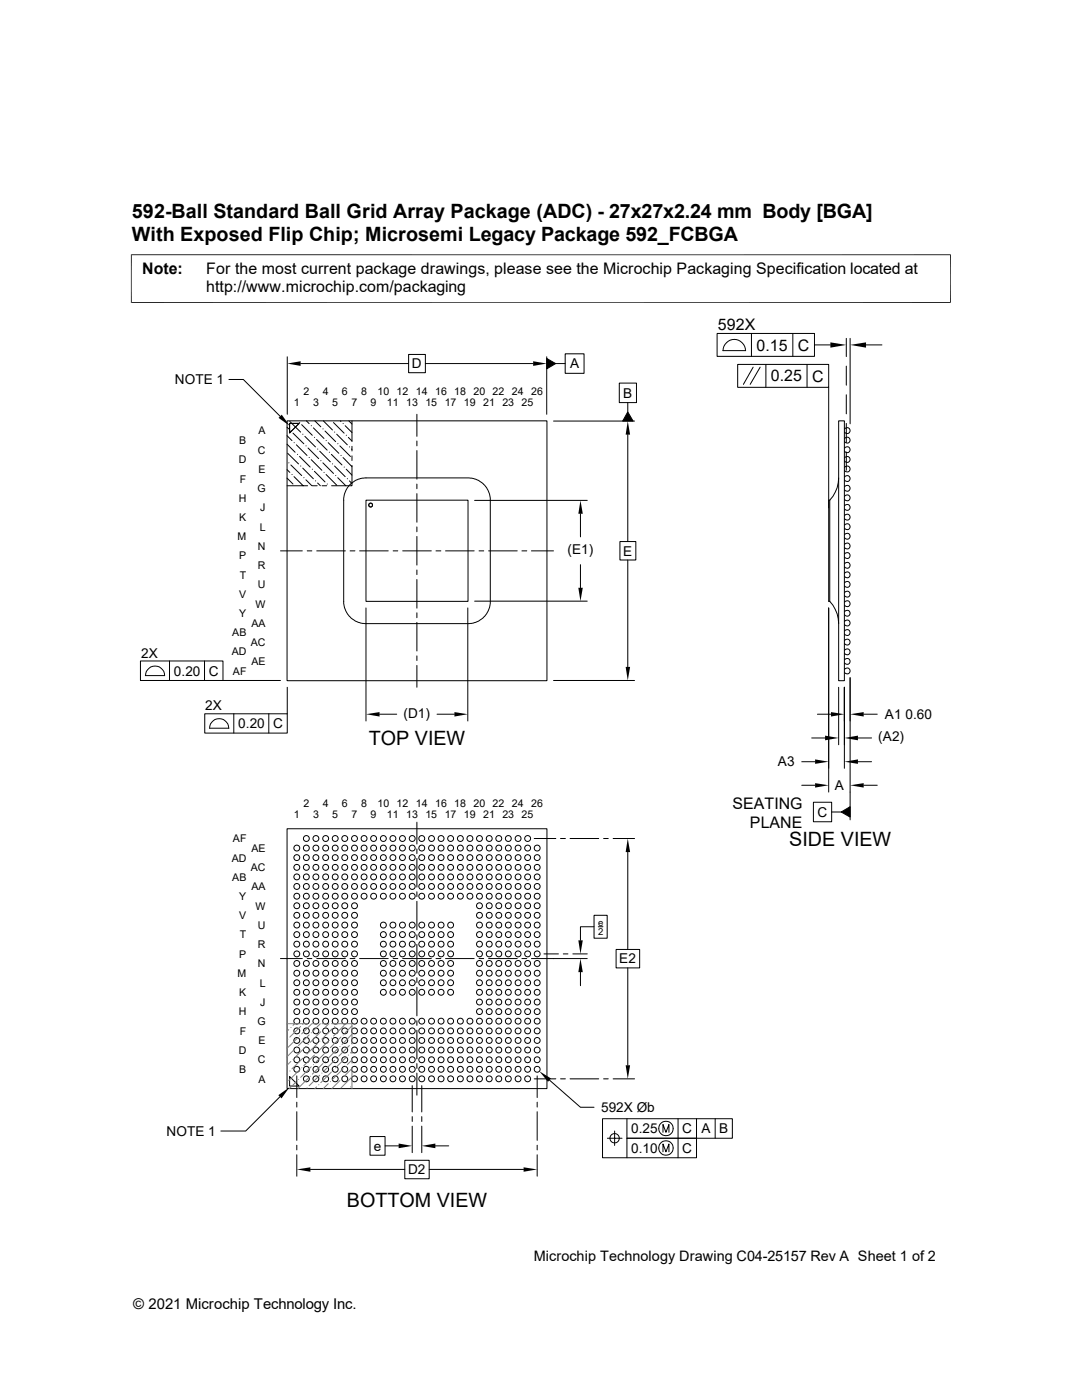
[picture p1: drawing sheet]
<svg xmlns="http://www.w3.org/2000/svg" width="216mm" height="279mm" viewBox="0 0 216 279" stroke-linecap="round" stroke-linejoin="round" font-family="sans-serif">
<g fill="none" stroke="#000" stroke-width=".2">
<path d="M26.1 50.8h163.6M26.2 50.8v9.7M189.7 50.8v9.7M26.1 60.4h163.6M45.7 75.7h2.9l7.3 7.4M57.3 71.2v11.5M60 72.6h21.5M81.5 70.7h3.4v3.7h-3.4zM84.9 72.6h21.5M109.1 71.5l1.8 1.1-1.8 1zM109.1 71.2v11.5M110.9 72.6h1.9"/>
<path d="M112.8 70.6h3.7v3.9h-3.7zM123.6 76.5h3.4v3.8h-3.4zM143.1 66.5h19.4v4.6h-19.4zM144.2 70h4.6M144.3 70a2.24 2.24 0 0 1 2.2-2.3 2.24 2.24 0 0 1 2.3 2.3M147.2 72.7h18.2v4.6h-18.2zM149.9 66.5v4.6M150.3 73.3l-2 3.4M151.7 73.3l-2 3.4M152.8 72.7v4.6M158.2 66.5v4.6M161 72.7v4.6"/>
<path d="M162.5 68.8h3.2M165.4 77.3v24M168.9 67.5v3.7M168.9 73.1v3.8M168.9 78.8v3.8M169.6 67.5v17.1M172.8 68.8h3.2M57.3 84h51.8v51.8h-51.8zM57.3 95.4l1.2 1.2M57.3 93.7l.5 .6M57.3 88.6l1.6 1.7M57.3 87l1 .9"/>
<path d="M57.3 85.3l.3 .3M57.3 96.9h4.1M57.4 90.5l2.2 2.1M57.6 92.4h.1M57.8 84.5h1.9l-1.9 1.9zM57.8 84.1l2.2 2.1M58 92.8l2.2 2.1M58 86h.1M58.3 94.7h.1M58.5 86.4l2.1 2.2M58.7 95.1l1.8 1.8M58.7 88.3h.1"/>
<path d="M59.1 88.8l2.2 2.1M59.4 90.7h.1M59.8 91.1l2.1 2.1M59.8 84.3h.1M60 93h.1M60.2 84.8l2.1 2.1M60.4 93.4l2.1 2.1M60.4 86.7h.1M60.6 95.3h.1M60.8 87.1l2.1 2.1M61 95.8l1.2 1.1M61 89h.1"/>
<path d="M61.1 84l.6 .5M61.5 89.4l2.1 2.1M61.7 91.3h.1M62.1 91.7l2.1 2.2M62.1 85h.1M62.3 93.6h.1M62.4 96.9h.9M62.5 85.4l2.1 2.1M62.7 94.1l2.2 2.1M62.7 87.3h.1M62.8 84l1.2 1.2M62.9 96h.1"/>
<path d="M63.2 87.7l2.1 2.1M63.4 96.4l.5 .5M63.4 89.6h.1M63.8 90l2.1 2.2M64 91.9h.1M64.3 96.9h.9M64.4 92.4l2.1 2.1M64.4 85.6h.1M64.5 84l1.8 1.8M64.6 94.3h.1M64.9 86l2.1 2.1M65.1 94.7l2.1 2.1"/>
<path d="M65.1 87.9h.1M65.3 96.6h.1M65.5 88.3l2.1 2.2M65.7 90.3h.1M66.1 90.7l2.1 2.1M66.3 92.6h.1M66.5 84.3l2.2 2.1M66.8 93l2.1 2.1M66.8 86.2h.1M67 94.9h.1M67.2 86.7l2.1 2.1M67.4 95.3l1.6 1.6"/>
<path d="M67.4 88.6h.1M67.8 89l2.1 2.1M67.9 84l.1 .1M68 90.9h.1M68.5 91.3l1.7 1.8M68.5 84.5h.1M68.7 93.2h.1M68.9 85l1.3 1.3M69.1 93.6l1.1 1.2M69.1 86.9h.1M69.3 95.5h.1M69.5 87.3l.7 .7"/>
<path d="M69.6 84l.6 .6M69.7 96.8a4.5 4.5 0 0 1 3.3-1.4h20.4a4.4 4.4 0 0 1 4.4 4.4v20.2a4.5 4.5 0 0 1-4.4 4.5h-20.4a4.4 4.4 0 0 1-4.4-4.5v-20.6l.4-1.5zM69.7 96l.5 .5M69.7 89.2h.1M70.1 89.6l.1 .1M70.2 92.9v4h-4M70.2 84v4.1M70.2 89.1v.9M70.2 91v.9M73 99.8h20.4v20.2h-20.4zM83.2 82.7v4.4M83.2 88v1"/>
<path d="M83.2 89.9v5.7M83.2 96.6v.9M83.2 98.5v5.7M94.7 99.9h22.5M110.4 84h16.2M125.3 82.2l1 1.8h-2.1zM125.3 80.3v1.9M125.3 86.7v21.4M165.6 99.8h-.2v20.2h.2M165.6 99.8v20.2M167.3 84h1.2v51.8h-1.2zM167.3 95.4a6.4 6.4 0 0 1-1.7 4.4"/>
<path d="M168.5 85.6a.59 .59 0 0 1 .9-.1 .59 .59 0 0 1 0 .9 .59 .59 0 0 1-.9-.2M168.5 87.5a.59 .59 0 0 1 .9-.1 .59 .59 0 0 1 0 .9 .59 .59 0 0 1-.9-.2M168.5 89.5a.59 .59 0 0 1 .9-.2 .59 .59 0 0 1 0 .9 .59 .59 0 0 1-.9-.2M168.5 91.4a.59 .59 0 0 1 .9-.2 .59 .59 0 0 1 0 .9 .59 .59 0 0 1-.9-.1M168.5 93.3a.59 .59 0 0 1 .9-.2 .59 .59 0 0 1 0 1 .59 .59 0 0 1-.9-.2M168.5 95.2a.59 .59 0 0 1 .9-.1 .59 .59 0 0 1 0 .9 .59 .59 0 0 1-.9-.2M168.5 97.2a.59 .59 0 0 1 .9-.2 .59 .59 0 0 1 0 .9 .59 .59 0 0 1-.9-.2M168.5 99.1a.59 .59 0 0 1 .9-.2 .59 .59 0 0 1 0 .9 .59 .59 0 0 1-.9-.1M168.9 84.5v3.8M168.9 90.2v3.7M56 109.9h4.3M61.3 109.9h.9"/>
<path d="M63.2 109.9h5.7M69.8 109.9h1M71.8 109.9h5.7M78.4 109.9h1M80.3 109.9h5.8M83.2 105.2v.9M83.2 107.1v5.7M83.2 113.7v1M83.2 115.7v5.7M87 109.9h1M88.9 109.9h5.7M94.7 120h22.5"/>
<path d="M95.6 109.9h.9M97.5 109.9h5.7M104.1 109.9h1M106 109.9h4.4M115.8 102.5v4.6M115.8 112.7v4.6M123.7 108.1h3.2v3.7h-3.2zM125.3 111.8v21.3M168.5 114.4a.59 .59 0 0 1 .9-.1 .59 .59 0 0 1 0 .9 .59 .59 0 0 1-.9-.2M168.5 116.3a.59 .59 0 0 1 .9-.1 .59 .59 0 0 1 0 .9 .59 .59 0 0 1-.9-.2M168.5 118.3a.59 .59 0 0 1 .9-.2 .59 .59 0 0 1 0 .9 .59 .59 0 0 1-.9-.1M168.5 101a.59 .59 0 0 1 .9-.2 .59 .59 0 0 1 0 .9 .59 .59 0 0 1-.9-.1"/>
<path d="M168.5 102.9a.59 .59 0 0 1 .9-.1 .59 .59 0 0 1 0 .9 .59 .59 0 0 1-.9-.2M168.5 104.8a.59 .59 0 0 1 .9-.1 .59 .59 0 0 1 0 .9 .59 .59 0 0 1-.9-.2M168.5 106.7a.59 .59 0 0 1 .9-.1 .59 .59 0 0 1 0 .9 .59 .59 0 0 1-.9-.2M168.5 108.7a.59 .59 0 0 1 .9-.2 .59 .59 0 0 1 0 .9 .59 .59 0 0 1-.9-.1M168.5 110.6a.59 .59 0 0 1 .9-.2 .59 .59 0 0 1 0 .9 .59 .59 0 0 1-.9-.1M168.5 112.5a.59 .59 0 0 1 .9-.1 .59 .59 0 0 1 0 .9 .59 .59 0 0 1-.9-.2M28 131.9h16.5v3.9h-16.5zM29 134.8h3.9a1.9 1.9 0 0 0-2-1.9 1.9 1.9 0 0 0-1.9 1.9M33.8 131.9v3.9M40.8 131.9v3.9M44.5 135.8h11.5M57.3 137.2v5.3"/>
<path d="M73 121.3v22.6M83.2 122.3v1M83.2 124.2v5.7M83.2 130.9v.9M83.2 132.8v4.4M93.3 121.3v22.6M110.4 135.8h16.2M165.4 121.3v36.8M165.6 120a6.7 6.7 0 0 1 1.7 4.5M167.3 137.2v11.4M168.5 137.2v16.1M168.5 120.2a.59 .59 0 0 1 .9-.2 .59 .59 0 0 1 0 .9 .59 .59 0 0 1-.9-.1"/>
<path d="M168.5 122.1a.59 .59 0 0 1 .9-.2 .59 .59 0 0 1 0 .9 .59 .59 0 0 1-.9-.1M168.5 124a.59 .59 0 0 1 .9-.1 .59 .59 0 0 1 0 .9 .59 .59 0 0 1-.9-.2M168.5 125.9a.59 .59 0 0 1 .9-.1 .59 .59 0 0 1 0 .9 .59 .59 0 0 1-.9-.2M168.5 127.8a.59 .59 0 0 1 .9-.1 .59 .59 0 0 1 0 .9 .59 .59 0 0 1-.9-.2M168.5 129.8a.59 .59 0 0 1 .9-.2 .59 .59 0 0 1 0 .9 .59 .59 0 0 1-.9-.1M168.5 131.7a.59 .59 0 0 1 .9-.2 .59 .59 0 0 1 0 .9 .59 .59 0 0 1-.9-.1M168.5 133.6a.59 .59 0 0 1 .9-.2 .59 .59 0 0 1 0 1 .59 .59 0 0 1-.9-.2M169.6 135.3v28.3M40.9 142.5h16.4v3.8h-16.4zM45.6 145.3a1.9 1.9 0 0 0-1.9-1.9 1.9 1.9 0 0 0-1.9 1.9h3.9M46.7 142.5v3.8M53.6 142.5v3.8"/>
<path d="M75.7 142.5h3.5M87.2 142.5h3.5M160 152h2.6M160 156.7h2.6M162 147.3h2.6M163.1 142.5h2.7M171.2 147.3h2.7M171.2 152h2.7M172.3 142.5h2.7M172.3 156.7h2.7M57.3 165.4h51.8v51.9h-51.8zM83.2 164.1v4.3"/>
<path d="M83.2 169.4v.9M83.2 171.3v5.7M83.2 178v.9M83.2 179.9v5.7M106.6 167.3h4.3M111.8 167.3h1M113.7 167.3h5.8M120.4 167.3h1M122.3 167.3h4.3M125.3 170.1v19.4M162.3 160.1h3.6v3.9h-3.6zM165.9 162.1h2"/>
<path d="M167.9 162.1l1.7-1.1v2.1zM56 191.3h4.3M61.3 191.3h.9M63.2 191.3h5.7M69.8 191.3h1M71.8 191.3h5.7M78.4 191.3h1M80.3 191.3h5.8M83.2 186.6v.9M83.2 188.5v5.7M83.2 195.1v1M83.2 197v5.7"/>
<path d="M87 191.3h1M88.9 191.3h5.7M95.6 191.3h.9M97.5 191.3h5.7M104.1 191.3h1M106 191.3h11.2M108.5 190.4h2.9M112.4 190.4h.9M114.3 190.4h2.9M115.8 194v2.7M118.5 182.7h2.7v4.5h-2.7zM118.5 185h-2.7v2.7"/>
<path d="M119.4 185h.9M122.9 189.5h4.7v3.7h-4.7zM125.3 193.2v19.4M55.9 218.9l-6.9 6.8h-4.9M57.8 214.8l1.9 1.9h-1.9zM59.2 214.7v4.3M59.2 220v.9M82.3 216.7v5.2M83.2 203.7v.9M83.2 205.6v5.7M83.2 212.3v.9M83.2 214.2v4.4"/>
<path d="M84.2 216.7v5.2M106.6 215.3h4.3M107.2 214.7v4.3M107.2 220v.9M109.6 215.6l6.2 5.4h2.7M111.8 215.3h1M113.7 215.3h5.8M120.4 215.3h1M122.3 215.3h4.3M59.2 221.9v5.7M59.2 228.6v.9M59.2 230.5v4.2"/>
<path d="M61.9 233.4h18.9M73.8 226.8h3v3.7h-3zM76.8 228.7h2.7M80.8 231.6h4.8v3.6h-4.8zM82.3 222.8v1M82.3 224.7v5.3M84.2 222.8v1M84.2 224.7v5.3M85.6 233.4h18.9M86.9 228.7h2.6M107.2 221.9v5.7M107.2 228.6v.9"/>
<path d="M107.2 230.5v4.2M121.2 227.2h2.9M122.6 225.7v2.9M125.1 223.3v3.9h13.9v3.9h-18.8v-7.8h25.9v3.9h-21v3.9M132.3 226v-1.6l.6 1.6 .6-1.6v1.6M132.3 229.9v-1.6l.6 1.6 .6-1.6v1.6M135.3 223.3v7.8M139 223.3v3.9M142.7 223.3v3.9"/>
<circle cx="73.9" cy="100.8" r=".39"/>
<circle cx="59.2" cy="173.1" r=".59"/>
<circle cx="59.2" cy="178.9" r=".59"/>
<circle cx="59.2" cy="169.3" r=".59"/>
<circle cx="59.2" cy="176.9" r=".59"/>
<circle cx="59.2" cy="175" r=".59"/>
<circle cx="59.2" cy="171.2" r=".59"/>
<circle cx="61.1" cy="167.3" r=".59"/>
<circle cx="61.1" cy="176.9" r=".59"/>
<circle cx="61.1" cy="171.2" r=".59"/>
<circle cx="61.1" cy="169.3" r=".59"/>
<circle cx="61.1" cy="173.1" r=".59"/>
<circle cx="61.1" cy="175" r=".59"/>
<circle cx="61.1" cy="178.9" r=".59"/>
<circle cx="63" cy="176.9" r=".59"/>
<circle cx="63" cy="171.2" r=".59"/>
<circle cx="63" cy="167.3" r=".59"/>
<circle cx="63" cy="169.3" r=".59"/>
<circle cx="63" cy="173.1" r=".59"/>
<circle cx="63" cy="175" r=".59"/>
<circle cx="63" cy="178.9" r=".59"/>
<circle cx="65" cy="176.9" r=".59"/>
<circle cx="65" cy="171.2" r=".59"/>
<circle cx="65" cy="167.3" r=".59"/>
<circle cx="65" cy="169.3" r=".59"/>
<circle cx="65" cy="178.9" r=".59"/>
<circle cx="65" cy="173.1" r=".59"/>
<circle cx="65" cy="175" r=".59"/>
<circle cx="66.9" cy="167.3" r=".59"/>
<circle cx="66.9" cy="171.2" r=".59"/>
<circle cx="66.9" cy="176.9" r=".59"/>
<circle cx="66.9" cy="169.3" r=".59"/>
<circle cx="66.9" cy="175" r=".59"/>
<circle cx="66.9" cy="173.1" r=".59"/>
<circle cx="66.9" cy="178.9" r=".59"/>
<circle cx="68.8" cy="167.3" r=".59"/>
<circle cx="68.8" cy="171.2" r=".59"/>
<circle cx="68.8" cy="176.9" r=".59"/>
<circle cx="68.8" cy="178.9" r=".59"/>
<circle cx="68.8" cy="169.3" r=".59"/>
<circle cx="68.8" cy="173.1" r=".59"/>
<circle cx="68.8" cy="175" r=".59"/>
<circle cx="70.7" cy="171.2" r=".59"/>
<circle cx="70.7" cy="176.9" r=".59"/>
<circle cx="70.7" cy="178.9" r=".59"/>
<circle cx="70.7" cy="167.3" r=".59"/>
<circle cx="70.7" cy="169.3" r=".59"/>
<circle cx="70.7" cy="173.1" r=".59"/>
<circle cx="70.7" cy="175" r=".59"/>
<circle cx="72.6" cy="167.3" r=".59"/>
<circle cx="72.6" cy="176.9" r=".59"/>
<circle cx="72.6" cy="171.2" r=".59"/>
<circle cx="72.6" cy="178.9" r=".59"/>
<circle cx="72.6" cy="169.3" r=".59"/>
<circle cx="72.6" cy="173.1" r=".59"/>
<circle cx="72.6" cy="175" r=".59"/>
<circle cx="74.5" cy="167.3" r=".59"/>
<circle cx="74.5" cy="169.3" r=".59"/>
<circle cx="74.5" cy="176.9" r=".59"/>
<circle cx="74.5" cy="175" r=".59"/>
<circle cx="74.5" cy="171.2" r=".59"/>
<circle cx="74.5" cy="173.1" r=".59"/>
<circle cx="74.5" cy="178.9" r=".59"/>
<circle cx="76.5" cy="167.3" r=".59"/>
<circle cx="76.5" cy="176.9" r=".59"/>
<circle cx="76.5" cy="171.2" r=".59"/>
<circle cx="76.5" cy="169.3" r=".59"/>
<circle cx="76.5" cy="173.1" r=".59"/>
<circle cx="76.5" cy="175" r=".59"/>
<circle cx="76.5" cy="178.9" r=".59"/>
<circle cx="78.4" cy="176.9" r=".59"/>
<circle cx="78.4" cy="171.2" r=".59"/>
<circle cx="78.4" cy="167.3" r=".59"/>
<circle cx="78.4" cy="169.3" r=".59"/>
<circle cx="78.4" cy="178.9" r=".59"/>
<circle cx="78.4" cy="173.1" r=".59"/>
<circle cx="78.4" cy="175" r=".59"/>
<circle cx="80.3" cy="178.9" r=".59"/>
<circle cx="80.3" cy="171.2" r=".59"/>
<circle cx="80.3" cy="167.3" r=".59"/>
<circle cx="80.3" cy="169.3" r=".59"/>
<circle cx="80.3" cy="173.1" r=".59"/>
<circle cx="80.3" cy="175" r=".59"/>
<circle cx="80.3" cy="176.9" r=".59"/>
<circle cx="82.3" cy="167.3" r=".59"/>
<circle cx="82.3" cy="169.3" r=".59"/>
<circle cx="82.3" cy="173.1" r=".59"/>
<circle cx="82.3" cy="176.9" r=".59"/>
<circle cx="82.3" cy="175" r=".59"/>
<circle cx="82.3" cy="171.2" r=".59"/>
<circle cx="82.3" cy="178.9" r=".59"/>
<circle cx="84.2" cy="169.3" r=".59"/>
<circle cx="84.2" cy="178.9" r=".59"/>
<circle cx="84.2" cy="167.3" r=".59"/>
<circle cx="84.2" cy="173.1" r=".59"/>
<circle cx="84.2" cy="176.9" r=".59"/>
<circle cx="84.2" cy="175" r=".59"/>
<circle cx="84.2" cy="171.2" r=".59"/>
<circle cx="86.1" cy="167.3" r=".59"/>
<circle cx="86.1" cy="169.3" r=".59"/>
<circle cx="86.1" cy="173.1" r=".59"/>
<circle cx="86.1" cy="178.9" r=".59"/>
<circle cx="86.1" cy="175" r=".59"/>
<circle cx="86.1" cy="171.2" r=".59"/>
<circle cx="86.1" cy="176.9" r=".59"/>
<circle cx="88" cy="171.2" r=".59"/>
<circle cx="88" cy="167.3" r=".59"/>
<circle cx="88" cy="176.9" r=".59"/>
<circle cx="88" cy="178.9" r=".59"/>
<circle cx="88" cy="173.1" r=".59"/>
<circle cx="88" cy="169.3" r=".59"/>
<circle cx="88" cy="175" r=".59"/>
<circle cx="89.9" cy="167.3" r=".59"/>
<circle cx="89.9" cy="171.2" r=".59"/>
<circle cx="89.9" cy="176.9" r=".59"/>
<circle cx="89.9" cy="173.1" r=".59"/>
<circle cx="89.9" cy="169.3" r=".59"/>
<circle cx="89.9" cy="175" r=".59"/>
<circle cx="89.9" cy="178.9" r=".59"/>
<circle cx="91.9" cy="167.3" r=".59"/>
<circle cx="91.9" cy="176.9" r=".59"/>
<circle cx="91.9" cy="175" r=".59"/>
<circle cx="91.9" cy="178.9" r=".59"/>
<circle cx="91.9" cy="171.2" r=".59"/>
<circle cx="91.9" cy="173.1" r=".59"/>
<circle cx="91.9" cy="169.3" r=".59"/>
<circle cx="93.8" cy="167.3" r=".59"/>
<circle cx="93.8" cy="169.3" r=".59"/>
<circle cx="93.8" cy="173.1" r=".59"/>
<circle cx="93.8" cy="178.9" r=".59"/>
<circle cx="93.8" cy="171.2" r=".59"/>
<circle cx="93.8" cy="176.9" r=".59"/>
<circle cx="93.8" cy="175" r=".59"/>
<circle cx="95.7" cy="171.2" r=".59"/>
<circle cx="95.7" cy="167.3" r=".59"/>
<circle cx="95.7" cy="169.3" r=".59"/>
<circle cx="95.7" cy="176.9" r=".59"/>
<circle cx="95.7" cy="178.9" r=".59"/>
<circle cx="95.7" cy="175" r=".59"/>
<circle cx="95.7" cy="173.1" r=".59"/>
<circle cx="97.6" cy="169.3" r=".59"/>
<circle cx="97.6" cy="167.3" r=".59"/>
<circle cx="97.6" cy="178.9" r=".59"/>
<circle cx="97.6" cy="173.1" r=".59"/>
<circle cx="97.6" cy="176.9" r=".59"/>
<circle cx="97.6" cy="175" r=".59"/>
<circle cx="97.6" cy="171.2" r=".59"/>
<circle cx="99.5" cy="169.3" r=".59"/>
<circle cx="99.5" cy="178.9" r=".59"/>
<circle cx="99.5" cy="176.9" r=".59"/>
<circle cx="99.5" cy="175" r=".59"/>
<circle cx="99.5" cy="171.2" r=".59"/>
<circle cx="99.5" cy="167.3" r=".59"/>
<circle cx="99.5" cy="173.1" r=".59"/>
<circle cx="101.4" cy="169.3" r=".59"/>
<circle cx="101.4" cy="176.9" r=".59"/>
<circle cx="101.4" cy="175" r=".59"/>
<circle cx="101.4" cy="173.1" r=".59"/>
<circle cx="101.4" cy="167.3" r=".59"/>
<circle cx="101.4" cy="178.9" r=".59"/>
<circle cx="101.4" cy="171.2" r=".59"/>
<circle cx="103.4" cy="176.9" r=".59"/>
<circle cx="103.4" cy="171.2" r=".59"/>
<circle cx="103.4" cy="169.3" r=".59"/>
<circle cx="103.4" cy="175" r=".59"/>
<circle cx="103.4" cy="173.1" r=".59"/>
<circle cx="103.4" cy="167.3" r=".59"/>
<circle cx="103.4" cy="178.9" r=".59"/>
<circle cx="105.3" cy="169.3" r=".59"/>
<circle cx="105.3" cy="167.3" r=".59"/>
<circle cx="105.3" cy="175" r=".59"/>
<circle cx="105.3" cy="173.1" r=".59"/>
<circle cx="105.3" cy="178.9" r=".59"/>
<circle cx="105.3" cy="171.2" r=".59"/>
<circle cx="105.3" cy="176.9" r=".59"/>
<circle cx="107.2" cy="176.9" r=".59"/>
<circle cx="107.2" cy="171.2" r=".59"/>
<circle cx="107.2" cy="169.3" r=".59"/>
<circle cx="107.2" cy="175" r=".59"/>
<circle cx="107.2" cy="178.9" r=".59"/>
<circle cx="107.2" cy="173.1" r=".59"/>
<circle cx="59.2" cy="200" r=".59"/>
<circle cx="59.2" cy="184.6" r=".59"/>
<circle cx="59.2" cy="190.4" r=".59"/>
<circle cx="59.2" cy="198" r=".59"/>
<circle cx="59.2" cy="192.3" r=".59"/>
<circle cx="59.2" cy="196.1" r=".59"/>
<circle cx="59.2" cy="188.4" r=".59"/>
<circle cx="59.2" cy="186.5" r=".59"/>
<circle cx="59.2" cy="194.2" r=".59"/>
<circle cx="59.2" cy="180.8" r=".59"/>
<circle cx="59.2" cy="182.7" r=".59"/>
<circle cx="61.1" cy="190.4" r=".59"/>
<circle cx="61.1" cy="200" r=".59"/>
<circle cx="61.1" cy="184.6" r=".59"/>
<circle cx="61.1" cy="180.8" r=".59"/>
<circle cx="61.1" cy="188.4" r=".59"/>
<circle cx="61.1" cy="186.5" r=".59"/>
<circle cx="61.1" cy="198" r=".59"/>
<circle cx="61.1" cy="194.2" r=".59"/>
<circle cx="61.1" cy="192.3" r=".59"/>
<circle cx="61.1" cy="196.1" r=".59"/>
<circle cx="61.1" cy="182.7" r=".59"/>
<circle cx="63" cy="190.4" r=".59"/>
<circle cx="63" cy="194.2" r=".59"/>
<circle cx="63" cy="192.3" r=".59"/>
<circle cx="63" cy="196.1" r=".59"/>
<circle cx="63" cy="184.6" r=".59"/>
<circle cx="63" cy="198" r=".59"/>
<circle cx="63" cy="200" r=".59"/>
<circle cx="63" cy="180.8" r=".59"/>
<circle cx="63" cy="182.7" r=".59"/>
<circle cx="63" cy="188.4" r=".59"/>
<circle cx="63" cy="186.5" r=".59"/>
<circle cx="65" cy="190.4" r=".59"/>
<circle cx="65" cy="200" r=".59"/>
<circle cx="65" cy="192.3" r=".59"/>
<circle cx="65" cy="196.1" r=".59"/>
<circle cx="65" cy="184.6" r=".59"/>
<circle cx="65" cy="180.8" r=".59"/>
<circle cx="65" cy="188.4" r=".59"/>
<circle cx="65" cy="186.5" r=".59"/>
<circle cx="65" cy="198" r=".59"/>
<circle cx="65" cy="194.2" r=".59"/>
<circle cx="65" cy="182.7" r=".59"/>
<circle cx="66.9" cy="190.4" r=".59"/>
<circle cx="66.9" cy="200" r=".59"/>
<circle cx="66.9" cy="184.6" r=".59"/>
<circle cx="66.9" cy="188.4" r=".59"/>
<circle cx="66.9" cy="186.5" r=".59"/>
<circle cx="66.9" cy="198" r=".59"/>
<circle cx="66.9" cy="196.1" r=".59"/>
<circle cx="66.9" cy="194.2" r=".59"/>
<circle cx="66.9" cy="192.3" r=".59"/>
<circle cx="66.9" cy="182.7" r=".59"/>
<circle cx="66.9" cy="180.8" r=".59"/>
<circle cx="68.8" cy="200" r=".59"/>
<circle cx="68.8" cy="198" r=".59"/>
<circle cx="68.8" cy="196.1" r=".59"/>
<circle cx="68.8" cy="184.6" r=".59"/>
<circle cx="68.8" cy="194.2" r=".59"/>
<circle cx="68.8" cy="180.8" r=".59"/>
<circle cx="68.8" cy="188.4" r=".59"/>
<circle cx="68.8" cy="190.4" r=".59"/>
<circle cx="68.8" cy="192.3" r=".59"/>
<circle cx="68.8" cy="182.7" r=".59"/>
<circle cx="68.8" cy="186.5" r=".59"/>
<circle cx="70.7" cy="196.1" r=".59"/>
<circle cx="70.7" cy="184.6" r=".59"/>
<circle cx="70.7" cy="190.4" r=".59"/>
<circle cx="70.7" cy="198" r=".59"/>
<circle cx="70.7" cy="200" r=".59"/>
<circle cx="70.7" cy="180.8" r=".59"/>
<circle cx="70.7" cy="188.4" r=".59"/>
<circle cx="70.7" cy="194.2" r=".59"/>
<circle cx="70.7" cy="192.3" r=".59"/>
<circle cx="70.7" cy="182.7" r=".59"/>
<circle cx="70.7" cy="186.5" r=".59"/>
<circle cx="76.5" cy="190.4" r=".59"/>
<circle cx="76.5" cy="184.6" r=".59"/>
<circle cx="76.5" cy="186.5" r=".59"/>
<circle cx="76.5" cy="198" r=".59"/>
<circle cx="76.5" cy="196.1" r=".59"/>
<circle cx="76.5" cy="192.3" r=".59"/>
<circle cx="76.5" cy="194.2" r=".59"/>
<circle cx="76.5" cy="188.4" r=".59"/>
<circle cx="78.4" cy="194.2" r=".59"/>
<circle cx="78.4" cy="190.4" r=".59"/>
<circle cx="78.4" cy="198" r=".59"/>
<circle cx="78.4" cy="196.1" r=".59"/>
<circle cx="78.4" cy="184.6" r=".59"/>
<circle cx="78.4" cy="188.4" r=".59"/>
<circle cx="78.4" cy="192.3" r=".59"/>
<circle cx="78.4" cy="186.5" r=".59"/>
<circle cx="80.3" cy="190.4" r=".59"/>
<circle cx="80.3" cy="192.3" r=".59"/>
<circle cx="80.3" cy="184.6" r=".59"/>
<circle cx="80.3" cy="194.2" r=".59"/>
<circle cx="80.3" cy="196.1" r=".59"/>
<circle cx="80.3" cy="188.4" r=".59"/>
<circle cx="80.3" cy="186.5" r=".59"/>
<circle cx="80.3" cy="198" r=".59"/>
<circle cx="82.3" cy="190.4" r=".59"/>
<circle cx="82.3" cy="198" r=".59"/>
<circle cx="82.3" cy="192.3" r=".59"/>
<circle cx="82.3" cy="196.1" r=".59"/>
<circle cx="82.3" cy="184.6" r=".59"/>
<circle cx="82.3" cy="188.4" r=".59"/>
<circle cx="82.3" cy="186.5" r=".59"/>
<circle cx="82.3" cy="194.2" r=".59"/>
<circle cx="84.2" cy="190.4" r=".59"/>
<circle cx="84.2" cy="192.3" r=".59"/>
<circle cx="84.2" cy="184.6" r=".59"/>
<circle cx="84.2" cy="198" r=".59"/>
<circle cx="84.2" cy="196.1" r=".59"/>
<circle cx="84.2" cy="188.4" r=".59"/>
<circle cx="84.2" cy="186.5" r=".59"/>
<circle cx="84.2" cy="194.2" r=".59"/>
<circle cx="86.1" cy="190.4" r=".59"/>
<circle cx="86.1" cy="192.3" r=".59"/>
<circle cx="86.1" cy="184.6" r=".59"/>
<circle cx="86.1" cy="188.4" r=".59"/>
<circle cx="86.1" cy="186.5" r=".59"/>
<circle cx="86.1" cy="196.1" r=".59"/>
<circle cx="86.1" cy="198" r=".59"/>
<circle cx="86.1" cy="194.2" r=".59"/>
<circle cx="88" cy="190.4" r=".59"/>
<circle cx="88" cy="192.3" r=".59"/>
<circle cx="88" cy="198" r=".59"/>
<circle cx="88" cy="196.1" r=".59"/>
<circle cx="88" cy="184.6" r=".59"/>
<circle cx="88" cy="188.4" r=".59"/>
<circle cx="88" cy="186.5" r=".59"/>
<circle cx="88" cy="194.2" r=".59"/>
<circle cx="89.9" cy="184.6" r=".59"/>
<circle cx="89.9" cy="190.4" r=".59"/>
<circle cx="89.9" cy="198" r=".59"/>
<circle cx="89.9" cy="188.4" r=".59"/>
<circle cx="89.9" cy="186.5" r=".59"/>
<circle cx="89.9" cy="194.2" r=".59"/>
<circle cx="89.9" cy="192.3" r=".59"/>
<circle cx="89.9" cy="196.1" r=".59"/>
<circle cx="95.7" cy="200" r=".59"/>
<circle cx="95.7" cy="184.6" r=".59"/>
<circle cx="95.7" cy="198" r=".59"/>
<circle cx="95.7" cy="190.4" r=".59"/>
<circle cx="95.7" cy="196.1" r=".59"/>
<circle cx="95.7" cy="188.4" r=".59"/>
<circle cx="95.7" cy="186.5" r=".59"/>
<circle cx="95.7" cy="194.2" r=".59"/>
<circle cx="95.7" cy="192.3" r=".59"/>
<circle cx="95.7" cy="180.8" r=".59"/>
<circle cx="95.7" cy="182.7" r=".59"/>
<circle cx="97.6" cy="200" r=".59"/>
<circle cx="97.6" cy="184.6" r=".59"/>
<circle cx="97.6" cy="190.4" r=".59"/>
<circle cx="97.6" cy="198" r=".59"/>
<circle cx="97.6" cy="180.8" r=".59"/>
<circle cx="97.6" cy="188.4" r=".59"/>
<circle cx="97.6" cy="194.2" r=".59"/>
<circle cx="97.6" cy="192.3" r=".59"/>
<circle cx="97.6" cy="196.1" r=".59"/>
<circle cx="97.6" cy="182.7" r=".59"/>
<circle cx="97.6" cy="186.5" r=".59"/>
<circle cx="99.5" cy="190.4" r=".59"/>
<circle cx="99.5" cy="192.3" r=".59"/>
<circle cx="99.5" cy="200" r=".59"/>
<circle cx="99.5" cy="184.6" r=".59"/>
<circle cx="99.5" cy="198" r=".59"/>
<circle cx="99.5" cy="196.1" r=".59"/>
<circle cx="99.5" cy="180.8" r=".59"/>
<circle cx="99.5" cy="188.4" r=".59"/>
<circle cx="99.5" cy="186.5" r=".59"/>
<circle cx="99.5" cy="194.2" r=".59"/>
<circle cx="99.5" cy="182.7" r=".59"/>
<circle cx="101.4" cy="190.4" r=".59"/>
<circle cx="101.4" cy="200" r=".59"/>
<circle cx="101.4" cy="186.5" r=".59"/>
<circle cx="101.4" cy="194.2" r=".59"/>
<circle cx="101.4" cy="184.6" r=".59"/>
<circle cx="101.4" cy="198" r=".59"/>
<circle cx="101.4" cy="196.1" r=".59"/>
<circle cx="101.4" cy="192.3" r=".59"/>
<circle cx="101.4" cy="188.4" r=".59"/>
<circle cx="101.4" cy="182.7" r=".59"/>
<circle cx="101.4" cy="180.8" r=".59"/>
<circle cx="103.4" cy="190.4" r=".59"/>
<circle cx="103.4" cy="200" r=".59"/>
<circle cx="103.4" cy="198" r=".59"/>
<circle cx="103.4" cy="192.3" r=".59"/>
<circle cx="103.4" cy="196.1" r=".59"/>
<circle cx="103.4" cy="194.2" r=".59"/>
<circle cx="103.4" cy="184.6" r=".59"/>
<circle cx="103.4" cy="180.8" r=".59"/>
<circle cx="103.4" cy="182.7" r=".59"/>
<circle cx="103.4" cy="188.4" r=".59"/>
<circle cx="103.4" cy="186.5" r=".59"/>
<circle cx="105.3" cy="190.4" r=".59"/>
<circle cx="105.3" cy="196.1" r=".59"/>
<circle cx="105.3" cy="192.3" r=".59"/>
<circle cx="105.3" cy="200" r=".59"/>
<circle cx="105.3" cy="184.6" r=".59"/>
<circle cx="105.3" cy="182.7" r=".59"/>
<circle cx="105.3" cy="198" r=".59"/>
<circle cx="105.3" cy="194.2" r=".59"/>
<circle cx="105.3" cy="180.8" r=".59"/>
<circle cx="105.3" cy="188.4" r=".59"/>
<circle cx="105.3" cy="186.5" r=".59"/>
<circle cx="107.2" cy="200" r=".59"/>
<circle cx="107.2" cy="180.8" r=".59"/>
<circle cx="107.2" cy="190.4" r=".59"/>
<circle cx="107.2" cy="184.6" r=".59"/>
<circle cx="107.2" cy="188.4" r=".59"/>
<circle cx="107.2" cy="186.5" r=".59"/>
<circle cx="107.2" cy="198" r=".59"/>
<circle cx="107.2" cy="194.2" r=".59"/>
<circle cx="107.2" cy="192.3" r=".59"/>
<circle cx="107.2" cy="196.1" r=".59"/>
<circle cx="107.2" cy="182.7" r=".59"/>
<circle cx="59.2" cy="207.7" r=".59"/>
<circle cx="59.2" cy="213.4" r=".59"/>
<circle cx="59.2" cy="201.9" r=".59"/>
<circle cx="59.2" cy="203.8" r=".59"/>
<circle cx="59.2" cy="205.7" r=".59"/>
<circle cx="59.2" cy="209.6" r=".59"/>
<circle cx="59.2" cy="211.5" r=".59"/>
<circle cx="61.1" cy="201.9" r=".59"/>
<circle cx="61.1" cy="203.8" r=".59"/>
<circle cx="61.1" cy="215.3" r=".59"/>
<circle cx="61.1" cy="213.4" r=".59"/>
<circle cx="61.1" cy="207.7" r=".59"/>
<circle cx="61.1" cy="205.7" r=".59"/>
<circle cx="61.1" cy="211.5" r=".59"/>
<circle cx="61.1" cy="209.6" r=".59"/>
<circle cx="63" cy="201.9" r=".59"/>
<circle cx="63" cy="215.3" r=".59"/>
<circle cx="63" cy="213.4" r=".59"/>
<circle cx="63" cy="209.6" r=".59"/>
<circle cx="63" cy="203.8" r=".59"/>
<circle cx="63" cy="211.5" r=".59"/>
<circle cx="63" cy="207.7" r=".59"/>
<circle cx="63" cy="205.7" r=".59"/>
<circle cx="65" cy="205.7" r=".59"/>
<circle cx="65" cy="209.6" r=".59"/>
<circle cx="65" cy="201.9" r=".59"/>
<circle cx="65" cy="203.8" r=".59"/>
<circle cx="65" cy="215.3" r=".59"/>
<circle cx="65" cy="213.4" r=".59"/>
<circle cx="65" cy="207.7" r=".59"/>
<circle cx="65" cy="211.5" r=".59"/>
<circle cx="66.9" cy="209.6" r=".59"/>
<circle cx="66.9" cy="205.7" r=".59"/>
<circle cx="66.9" cy="203.8" r=".59"/>
<circle cx="66.9" cy="213.4" r=".59"/>
<circle cx="66.9" cy="207.7" r=".59"/>
<circle cx="66.9" cy="201.9" r=".59"/>
<circle cx="66.9" cy="215.3" r=".59"/>
<circle cx="66.9" cy="211.5" r=".59"/>
<circle cx="68.8" cy="211.5" r=".59"/>
<circle cx="68.8" cy="201.9" r=".59"/>
<circle cx="68.8" cy="207.7" r=".59"/>
<circle cx="68.8" cy="203.8" r=".59"/>
<circle cx="68.8" cy="215.3" r=".59"/>
<circle cx="68.8" cy="213.4" r=".59"/>
<circle cx="68.8" cy="209.6" r=".59"/>
<circle cx="68.8" cy="205.7" r=".59"/>
<circle cx="70.7" cy="211.5" r=".59"/>
<circle cx="70.7" cy="207.7" r=".59"/>
<circle cx="70.7" cy="213.4" r=".59"/>
<circle cx="70.7" cy="209.6" r=".59"/>
<circle cx="70.7" cy="205.7" r=".59"/>
<circle cx="70.7" cy="201.9" r=".59"/>
<circle cx="70.7" cy="203.8" r=".59"/>
<circle cx="70.7" cy="215.3" r=".59"/>
<circle cx="72.6" cy="203.8" r=".59"/>
<circle cx="72.6" cy="213.4" r=".59"/>
<circle cx="72.6" cy="205.7" r=".59"/>
<circle cx="72.6" cy="209.6" r=".59"/>
<circle cx="72.6" cy="211.5" r=".59"/>
<circle cx="72.6" cy="215.3" r=".59"/>
<circle cx="72.6" cy="207.7" r=".59"/>
<circle cx="74.5" cy="203.8" r=".59"/>
<circle cx="74.5" cy="213.4" r=".59"/>
<circle cx="74.5" cy="209.6" r=".59"/>
<circle cx="74.5" cy="211.5" r=".59"/>
<circle cx="74.5" cy="215.3" r=".59"/>
<circle cx="74.5" cy="207.7" r=".59"/>
<circle cx="74.5" cy="205.7" r=".59"/>
<circle cx="76.5" cy="213.4" r=".59"/>
<circle cx="76.5" cy="203.8" r=".59"/>
<circle cx="76.5" cy="209.6" r=".59"/>
<circle cx="76.5" cy="211.5" r=".59"/>
<circle cx="76.5" cy="215.3" r=".59"/>
<circle cx="76.5" cy="207.7" r=".59"/>
<circle cx="76.5" cy="205.7" r=".59"/>
<circle cx="78.4" cy="207.7" r=".59"/>
<circle cx="78.4" cy="211.5" r=".59"/>
<circle cx="78.4" cy="209.6" r=".59"/>
<circle cx="78.4" cy="203.8" r=".59"/>
<circle cx="78.4" cy="215.3" r=".59"/>
<circle cx="78.4" cy="213.4" r=".59"/>
<circle cx="78.4" cy="205.7" r=".59"/>
<circle cx="80.3" cy="203.8" r=".59"/>
<circle cx="80.3" cy="213.4" r=".59"/>
<circle cx="80.3" cy="205.7" r=".59"/>
<circle cx="80.3" cy="209.6" r=".59"/>
<circle cx="80.3" cy="211.5" r=".59"/>
<circle cx="80.3" cy="215.3" r=".59"/>
<circle cx="80.3" cy="207.7" r=".59"/>
<circle cx="82.3" cy="213.4" r=".59"/>
<circle cx="82.3" cy="209.6" r=".59"/>
<circle cx="82.3" cy="211.5" r=".59"/>
<circle cx="82.3" cy="207.7" r=".59"/>
<circle cx="82.3" cy="205.7" r=".59"/>
<circle cx="82.3" cy="203.8" r=".59"/>
<circle cx="82.3" cy="215.3" r=".59"/>
<circle cx="84.2" cy="205.7" r=".59"/>
<circle cx="84.2" cy="213.4" r=".59"/>
<circle cx="84.2" cy="203.8" r=".59"/>
<circle cx="84.2" cy="207.7" r=".59"/>
<circle cx="84.2" cy="209.6" r=".59"/>
<circle cx="84.2" cy="211.5" r=".59"/>
<circle cx="84.2" cy="215.3" r=".59"/>
<circle cx="86.1" cy="205.7" r=".59"/>
<circle cx="86.1" cy="209.6" r=".59"/>
<circle cx="86.1" cy="207.7" r=".59"/>
<circle cx="86.1" cy="203.8" r=".59"/>
<circle cx="86.1" cy="215.3" r=".59"/>
<circle cx="86.1" cy="213.4" r=".59"/>
<circle cx="86.1" cy="211.5" r=".59"/>
<circle cx="88" cy="209.6" r=".59"/>
<circle cx="88" cy="213.4" r=".59"/>
<circle cx="88" cy="203.8" r=".59"/>
<circle cx="88" cy="207.7" r=".59"/>
<circle cx="88" cy="215.3" r=".59"/>
<circle cx="88" cy="205.7" r=".59"/>
<circle cx="88" cy="211.5" r=".59"/>
<circle cx="89.9" cy="207.7" r=".59"/>
<circle cx="89.9" cy="205.7" r=".59"/>
<circle cx="89.9" cy="203.8" r=".59"/>
<circle cx="89.9" cy="215.3" r=".59"/>
<circle cx="89.9" cy="213.4" r=".59"/>
<circle cx="89.9" cy="209.6" r=".59"/>
<circle cx="89.9" cy="211.5" r=".59"/>
<circle cx="91.9" cy="203.8" r=".59"/>
<circle cx="91.9" cy="215.3" r=".59"/>
<circle cx="91.9" cy="209.6" r=".59"/>
<circle cx="91.9" cy="213.4" r=".59"/>
<circle cx="91.9" cy="211.5" r=".59"/>
<circle cx="91.9" cy="205.7" r=".59"/>
<circle cx="91.9" cy="207.7" r=".59"/>
<circle cx="93.8" cy="209.6" r=".59"/>
<circle cx="93.8" cy="205.7" r=".59"/>
<circle cx="93.8" cy="211.5" r=".59"/>
<circle cx="93.8" cy="213.4" r=".59"/>
<circle cx="93.8" cy="207.7" r=".59"/>
<circle cx="93.8" cy="203.8" r=".59"/>
<circle cx="93.8" cy="215.3" r=".59"/>
<circle cx="95.7" cy="213.4" r=".59"/>
<circle cx="95.7" cy="201.9" r=".59"/>
<circle cx="95.7" cy="207.7" r=".59"/>
<circle cx="95.7" cy="211.5" r=".59"/>
<circle cx="95.7" cy="205.7" r=".59"/>
<circle cx="95.7" cy="215.3" r=".59"/>
<circle cx="95.7" cy="203.8" r=".59"/>
<circle cx="95.7" cy="209.6" r=".59"/>
<circle cx="97.6" cy="213.4" r=".59"/>
<circle cx="97.6" cy="207.7" r=".59"/>
<circle cx="97.6" cy="211.5" r=".59"/>
<circle cx="97.6" cy="203.8" r=".59"/>
<circle cx="97.6" cy="205.7" r=".59"/>
<circle cx="97.6" cy="209.6" r=".59"/>
<circle cx="97.6" cy="201.9" r=".59"/>
<circle cx="97.6" cy="215.3" r=".59"/>
<circle cx="99.5" cy="213.4" r=".59"/>
<circle cx="99.5" cy="207.7" r=".59"/>
<circle cx="99.5" cy="201.9" r=".59"/>
<circle cx="99.5" cy="205.7" r=".59"/>
<circle cx="99.5" cy="209.6" r=".59"/>
<circle cx="99.5" cy="203.8" r=".59"/>
<circle cx="99.5" cy="211.5" r=".59"/>
<circle cx="99.5" cy="215.3" r=".59"/>
<circle cx="101.4" cy="201.9" r=".59"/>
<circle cx="101.4" cy="209.6" r=".59"/>
<circle cx="101.4" cy="205.7" r=".59"/>
<circle cx="101.4" cy="203.8" r=".59"/>
<circle cx="101.4" cy="213.4" r=".59"/>
<circle cx="101.4" cy="211.5" r=".59"/>
<circle cx="101.4" cy="207.7" r=".59"/>
<circle cx="101.4" cy="215.3" r=".59"/>
<circle cx="103.4" cy="201.9" r=".59"/>
<circle cx="103.4" cy="213.4" r=".59"/>
<circle cx="103.4" cy="209.6" r=".59"/>
<circle cx="103.4" cy="215.3" r=".59"/>
<circle cx="103.4" cy="207.7" r=".59"/>
<circle cx="103.4" cy="211.5" r=".59"/>
<circle cx="103.4" cy="205.7" r=".59"/>
<circle cx="103.4" cy="203.8" r=".59"/>
<circle cx="105.3" cy="213.4" r=".59"/>
<circle cx="105.3" cy="209.6" r=".59"/>
<circle cx="105.3" cy="211.5" r=".59"/>
<circle cx="105.3" cy="203.8" r=".59"/>
<circle cx="105.3" cy="201.9" r=".59"/>
<circle cx="105.3" cy="207.7" r=".59"/>
<circle cx="105.3" cy="205.7" r=".59"/>
<circle cx="105.3" cy="215.3" r=".59"/>
<circle cx="107.2" cy="213.4" r=".59"/>
<circle cx="107.2" cy="201.9" r=".59"/>
<circle cx="107.2" cy="203.8" r=".59"/>
<circle cx="107.2" cy="209.6" r=".59"/>
<circle cx="107.2" cy="211.5" r=".59"/>
<circle cx="107.2" cy="207.7" r=".59"/>
<circle cx="107.2" cy="205.7" r=".59"/>
<circle cx="122.6" cy="227.2" r=".94"/>
<circle cx="132.9" cy="225.2" r="1.45"/>
<circle cx="132.9" cy="229.1" r="1.45"/>
</g>
<g fill="none" stroke="#7f7f7f" stroke-width=".2">
<path d="M57.3 204.3h4.1M57.4 207.4h.1M57.4 214.2l-.1 .1M57.6 205.5l-.3 .3M57.8 213.7h.1M58 205.1h.1M58 211.8l-.7 .8M58.5 211.4h.1M58.7 209.5l-1.4 1.4M58.8 204.3l-.3 .3M59.1 209.1h.1M59.1 215.9l-1.4 1.4"/>
<path d="M59.4 207.2l-2.1 2M59.6 215.4h.1M59.8 206.8h.1M59.8 213.5l-2.2 2.1M60 204.9l-2.2 2.1M60.2 213.1h.1M60.4 204.4h.1M60.4 211.2l-2.1 2.1M60.8 210.8h.1M61 208.9l-2.1 2.1M61.3 217.1h.1M61.5 208.4h.1"/>
<path d="M61.5 215.2l-2.1 2.1M61.7 206.5l-2.1 2.2M61.9 214.8h.1M62.1 206.1h.1M62.1 212.9l-2.1 2.1M62.2 204.3l-2 2M62.4 204.3h.9M62.5 212.5h.1M62.7 210.6l-2.1 2.1M63.2 210.1h.1M63.2 216.9l-.4 .4M63.4 208.2l-2.1 2.2"/>
<path d="M63.6 216.5h.1M63.8 207.8h.1M63.8 214.6l-2.1 2.1M63.9 204.3l-1.4 1.4M64 205.9l-2.1 2.1M64.2 214.2h.1M64.3 204.3h.9M64.4 205.5h.1M64.4 212.3l-2.1 2.1M64.9 211.8h.1M65.1 209.9l-2.2 2.1M65.5 209.5h.1"/>
<path d="M65.5 216.3l-1 1M65.6 204.3l-.7 .8M65.7 207.6l-2.1 2.1M65.9 215.9h.1M66.1 207.2h.1M66.1 214l-2.1 2.1M66.2 204.3h4v4.1M66.3 205.3l-2.1 2.1M66.5 213.5h.1M66.8 204.9h.1M66.8 211.6l-2.2 2.1M67.2 211.2h.1"/>
<path d="M67.3 204.3l-.1 .1M67.4 209.3l-2.1 2.1M67.8 208.9h.1M67.8 215.6l-1.6 1.7M68 207l-2.1 2.1M68.2 215.2h.1M68.5 206.5h.1M68.5 213.3l-2.2 2.1M68.7 204.6l-2.2 2.2M68.9 212.9h.1M69.1 211l-2.1 2.1M69.5 210.6h.1"/>
<path d="M69.7 208.7l-2.1 2.1M69.9 216.9h.1M70.1 208.2h.1M70.1 215l-2.1 2.1M70.2 204.7l-1.3 1.4M70.2 206.4l-2 2M70.2 209.8l-.3 .3M70.2 211.5l-.9 1M70.2 213.2l-1.5 1.6M70.2 209.3v1M70.2 211.2v1M70.2 213.1v4.2"/>
</g>
<g fill="#000">
<path d="M57.3 72.6l2.7-.5v.9zM106.4 72.1l2.7 .5-2.7 .4zM109.1 71.5l1.8 1.1-1.8 1zM165.7 68.3l3.2 .5-3.2 .6zM169.6 68.8l3.2-.5v1.1zM56.2 82.8l1.6 2.2-2.2-1.6zM125.3 84l.4 2.7h-.9zM125.3 82.2l1 1.8h-2.1zM115.8 99.9l.5 2.6h-.9zM115.4 117.3h.9l-.5 2.7zM124.8 133.1h.9l-.4 2.7zM73 142.5l2.7-.4v.9z"/>
<path d="M90.7 142.1l2.6 .4-2.6 .5zM162.6 151.6l2.8 .4-2.8 .4zM162.6 156.3l2.8 .4-2.8 .5zM164.6 146.8l2.7 .5-2.7 .4zM165.8 142.1l2.7 .4-2.7 .5zM168.5 147.3l2.7-.5v.9zM168.5 152l2.7-.4v.8zM169.6 142.5l2.7-.4v.9zM169.6 156.7l2.7-.4v.9zM125.3 167.3l.4 2.8h-.9zM167.9 162.1l1.7-1.1v2.1zM115.8 191.3l.5 2.7h-.9z"/>
<path d="M115.4 187.7h.9l-.5 2.7zM55.5 218.6l2.3-1.6-1.6 2.2zM107.6 213.8l2.3 1.4-.6 .7zM124.8 212.6h.9l-.4 2.7zM59.2 233.4l2.7-.4v.8zM79.5 228.2l2.8 .5-2.8 .5zM84.2 228.7l2.7-.5v1zM104.5 233l2.7 .4-2.7 .4z"/>
</g>
<g font-size="3.9">
<text x="26.3" y="43.5">592-Ball Standard Ball Grid Array Package (ADC) - 27x27x2.24 mm Body [BGA]</text>
<text x="26.3" y="48">With Exposed Flip Chip; Microsemi Legacy Package 592_FCBGA</text>
<text x="73.6" y="148.7">TOP VIEW</text>
<text x="157.5" y="168.9">SIDE VIEW</text>
<text x="69.2" y="240.9">BOTTOM VIEW</text>
</g>
<g font-size="3.2">
<text x="28.4" y="54.6">Note:</text>
<text x="41.1" y="54.6">For the most current package drawings, please see the Microchip Packaging Specification located at</text>
<text x="41.1" y="58.3">http://www.microchip.com/packaging</text>
<text x="143.3" y="65.8">592X</text>
<text x="151" y="70">0.15</text>
<text x="159.2" y="70">C</text>
<text x="153.8" y="76.1">0.25</text>
<text x="162.1" y="76.2">C</text>
<text x="146.1" y="161.4">SEATING</text>
<text x="149.6" y="165.2">PLANE</text>
</g>
<text font-size="3" x="26.6" y="261.3">© 2021 Microchip Technology Inc.</text>
<text font-size="2.9" x="106.5" y="251.6">Microchip Technology Drawing C04-25157 Rev A Sheet 1 of 2</text>
<g font-size="2.7">
<text x="34.9" y="76.7">NOTE 1</text>
<text x="82.2" y="73.5">D</text>
<text x="113.7" y="73.5">A</text>
<text x="124.3" y="79.4">B</text>
<text x="113.2" y="110.6">(E1)</text>
<text x="124.3" y="110.9">E</text>
<text x="28.2" y="131.2">2X</text>
<text x="34.7" y="134.8">0.20</text>
<text x="41.7" y="134.8">C</text>
<text x="40.9" y="141.8">2X</text>
<text x="80.5" y="143.3">(D1)</text>
<text x="176.6" y="143.5">A1 0.60</text>
<text x="47.5" y="145.3">0.20</text>
<text x="54.5" y="145.3">C</text>
<text x="175.3" y="148">(A2)</text>
<text x="155.2" y="153">A3</text>
<text x="166.6" y="157.7">A</text>
<text x="163.2" y="163">C</text>
<text x="123.6" y="192.3">E2</text>
<text x="119.9" y="221.9">592X Øb</text>
<text x="33.2" y="226.7">NOTE 1</text>
<text x="125.9" y="226.2">0.25</text>
<text x="136.1" y="226.2">C</text>
<text x="140" y="226.2">A</text>
<text x="143.5" y="226.2">B</text>
<text x="74.6" y="229.7">e</text>
<text x="125.9" y="230.1">0.10</text>
<text x="136.1" y="230.1">C</text>
<text x="81.4" y="234.4">D2</text>
</g>
<g font-size="2.1">
<text x="58.6" y="81">1</text>
<text x="60.5" y="78.9">2</text>
<text x="62.5" y="81">3</text>
<text x="64.4" y="78.9">4</text>
<text x="66.3" y="81">5</text>
<text x="68.2" y="78.9">6</text>
<text x="70.1" y="81">7</text>
<text x="72.1" y="78.9">8</text>
<text x="74" y="81">9</text>
<text x="75.3" y="78.9">10 12</text>
<text x="77.2" y="81">11</text>
<text x="81.1" y="81">13 15</text>
<text x="83" y="78.9">14</text>
<text x="86.8" y="78.9">16 18</text>
<text x="88.7" y="81">17</text>
<text x="92.6" y="81">19 21</text>
<text x="94.5" y="78.9">20 22</text>
<text x="100.2" y="81">23 25</text>
<text x="102.1" y="78.9">24</text>
<text x="106" y="78.9">26</text>
<text x="47.8" y="88.6">B</text>
<text x="51.6" y="86.7">A</text>
<text x="47.7" y="92.5">D</text>
<text x="51.5" y="90.6">C</text>
<text x="51.6" y="94.4">E</text>
<text x="47.7" y="100.1">H</text>
<text x="47.9" y="96.3">F</text>
<text x="51.4" y="98.2">G</text>
<text x="47.4" y="107.8">M</text>
<text x="47.8" y="104">K</text>
<text x="51.8" y="105.9">L</text>
<text x="51.9" y="102">J</text>
<text x="47.8" y="111.6">P</text>
<text x="51.5" y="109.7">N</text>
<text x="51.5" y="113.5">R</text>
<text x="47.8" y="119.3">V</text>
<text x="47.9" y="115.5">T</text>
<text x="51.5" y="117.3">U</text>
<text x="47.8" y="123.1">Y</text>
<text x="50.2" y="125.1">AA</text>
<text x="51" y="121.2">W</text>
<text x="46.2" y="130.8">AD</text>
<text x="46.4" y="127">AB</text>
<text x="50.1" y="128.9">AC</text>
<text x="46.5" y="134.7">AF</text>
<text x="50.2" y="132.8">AE</text>
<text x="60.5" y="161">2</text>
<text x="64.4" y="161">4</text>
<text x="68.2" y="161">6</text>
<text x="72.1" y="161">8</text>
<text x="75.3" y="161">10 12</text>
<text x="83" y="161">14</text>
<text x="86.8" y="161">16 18</text>
<text x="94.5" y="161">20 22</text>
<text x="102.1" y="161">24</text>
<text x="106" y="161">26</text>
<text x="58.6" y="163.2">1</text>
<text x="62.5" y="163.2">3</text>
<text x="66.3" y="163.2">5</text>
<text x="70.1" y="163.2">7</text>
<text x="74" y="163.2">9</text>
<text x="77.2" y="163.2">11</text>
<text x="81.1" y="163.2">13 15</text>
<text x="88.7" y="163.2">17</text>
<text x="92.6" y="163.2">19 21</text>
<text x="100.2" y="163.2">23 25</text>
<text x="46.2" y="172">AD</text>
<text x="46.5" y="168.1">AF</text>
<text x="50.1" y="173.9">AC</text>
<text x="50.2" y="170">AE</text>
<text x="46.4" y="175.8">AB</text>
<text x="47.8" y="179.6">Y</text>
<text x="50.2" y="177.7">AA</text>
<text x="47.8" y="183.5">V</text>
<text x="51" y="181.5">W</text>
<text x="51.5" y="185.4">U</text>
<text x="47.8" y="191.1">P</text>
<text x="47.9" y="187.3">T</text>
<text x="51.5" y="189.2">R</text>
<text x="47.4" y="194.9">M</text>
<text x="51.5" y="193">N</text>
<text x="51.8" y="196.9">L</text>
<text x="47.7" y="202.6">H</text>
<text x="47.8" y="198.8">K</text>
<text x="51.9" y="200.7">J</text>
<text x="47.9" y="206.5">F</text>
<text x="51.4" y="204.6">G</text>
<text x="51.6" y="208.4">E</text>
<text x="47.7" y="210.3">D</text>
<text x="47.8" y="214.1">B</text>
<text x="51.5" y="212.2">C</text>
<text x="51.6" y="216.1">A</text>
</g>
<g font-size="1.9">
<text x="119.3" y="184.7">e</text>
<text x="119.3" y="186.6">2</text>
</g>
</svg>
